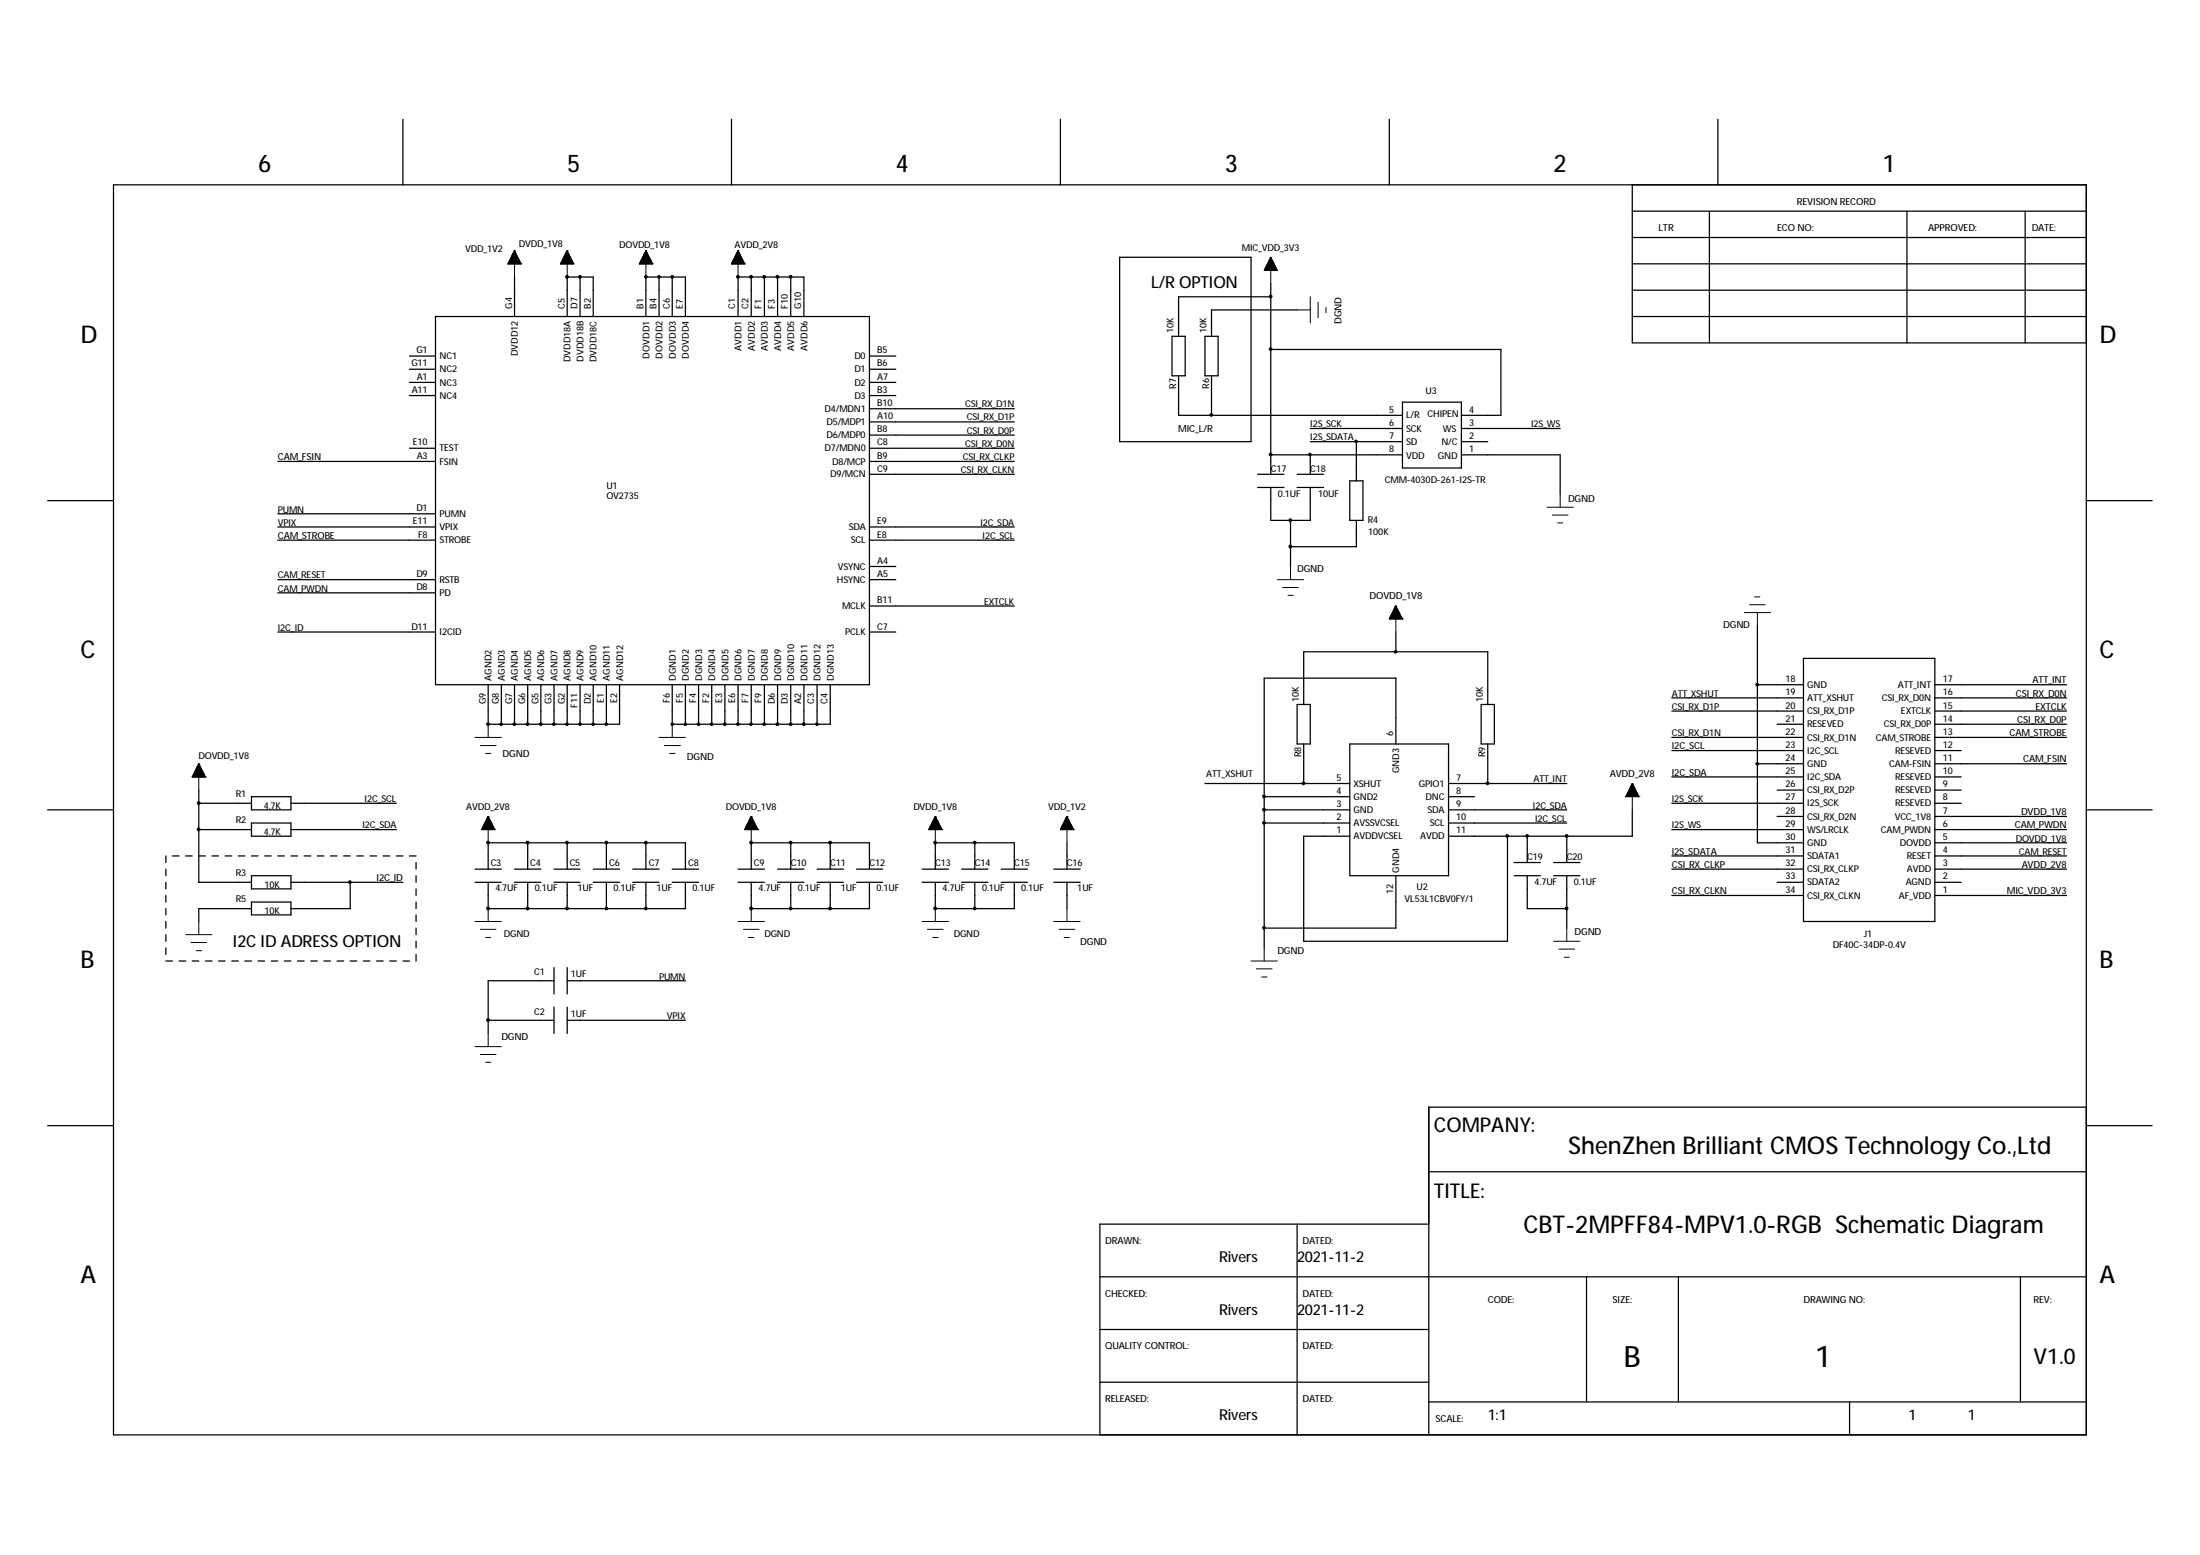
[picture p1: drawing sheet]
<svg xmlns="http://www.w3.org/2000/svg" width="297mm" height="210mm" viewBox="0 0 297 210" stroke-linecap="round" stroke-linejoin="round" font-family="sans-serif">
<g fill="none" stroke="#000" stroke-width=".17">
<path d="M54.4 16.1v8.8M98.8 16.1v8.8M143.2 16.1v8.8M187.6 16.1v8.8M231.9 16.1v8.8M15.3 24.9h266.4v168.8h-266.4zM69.5 37.4v5.3M76.6 37.4h.1M76.6 37.4h3.5v5.3M76.6 37.4v5.3M78.3 37.4v5.3M87.2 37.4h.1"/>
<path d="M87.2 37.4v5.3M87.2 37.4h5.3v5.3M89 37.4v5.3M90.8 37.4v5.3M99.7 37.4h.1M99.7 37.4h8.8v5.3M99.7 37.4v5.3M101.4 37.4v5.3M103.2 37.4v5.3M105 37.4v5.3M106.8 37.4v5.3M151.2 34.7h17.7v24.9h-17.7z"/>
<path d="M171.6 38.3v25.7M220.4 28.5h61.3M220.4 32.1h61.3M220.4 39.2h61.3M220.4 24.9v21.4h61.3M220.4 35.6h61.3M230.8 28.5v17.8M257.5 28.5v17.8M273.4 28.5v17.8M55.3 51.6h3.5M55.3 53.4h3.5M55.3 48.1h3.5"/>
<path d="M55.3 49.8h3.5M58.8 42.7h58.6v49.7h-58.6zM117.4 51.6h3.5M117.4 57h19.5M117.4 53.4h3.5M117.4 48.1h3.5M117.4 49.8h3.5M117.4 58.7h19.5M117.4 55.2h19.5M158.2 45.4h1.8v5.3h-1.8zM159.1 50.7v5.4h30.3M162.7 45.4h1.8v5.3h-1.8z"/>
<path d="M163.6 50.7v5.4M171.6 47.2h31v8.9h-5.3M171.6 40.1h-12.5v5.3M175.1 41.8h-11.5v3.6M176.9 59.6h12.5M176.9 57.8h12.5M183.1 59.6v5.3M189.4 54.3h7.9v8.9h-7.9zM197.3 59.6h3.6M197.3 57.8h13.4M220.4 42.7h61.3M6.4 67.6h8.9"/>
<path d="M37.5 62.3h21.3M37.5 78.2h21.3M37.5 71.1h21.3M37.5 72.9h21.3M37.5 69.4h21.3M55.3 60.5h3.5M117.4 62.3h19.5M117.4 76.5h3.5M117.4 78.2h3.5M117.4 71.1h19.5M117.4 60.5h19.5M117.4 72.9h19.5"/>
<path d="M117.4 64h19.5M169.8 64h3.6M169.8 65.8h3.6M171.6 61.4h17.8M171.6 65.8v4.4h5.3v-4.4M174.2 70.2v6.3M175.1 64h3.6M175.1 65.8h3.6M176.9 61.4v2.6M182.2 64.9h1.8v5.3h-1.8zM183.1 70.2v3.6h-8.9M197.3 61.4h13.4v5.3"/>
<path d="M281.7 67.6h8.9M37.5 85.3h21.3M37.5 80h21.3M65.9 97.8h.1M65.9 92.4v5.4M67.7 92.4v5.4M69.5 92.4v5.4M71.2 92.4v5.4M73 92.4v5.4M74.8 92.4v5.4M76.6 92.4v5.4M78.3 92.4v5.4"/>
<path d="M80.1 92.4v5.4M81.9 92.4v5.4M83.7 92.4v5.4h-17.8M90.8 97.8h.1M90.8 92.4v5.4M92.5 92.4v5.4M94.3 92.4v5.4M96.1 92.4v5.4M97.9 92.4v5.4M99.7 92.4v5.4M101.4 92.4v5.4M103.2 92.4v5.4"/>
<path d="M105 92.4v5.4M106.8 92.4v5.4M108.5 92.4v5.4M110.3 92.4v5.4M112.1 92.4v5.4h-21.3M117.4 85.3h3.5M117.4 81.8h19.5M175.1 95.1h1.8v5.3h-1.8zM176 95.1v-7.1h24.9v7.1M188.5 85.3v2.7M200 95.1h1.8v5.3h-1.8zM225.7 99.5h17.8"/>
<path d="M225.7 96h17.8M225.7 94.2h17.8M237.3 92.4h6.2M237.3 84.4v29.4h6.2M239.9 97.8h3.6M243.5 88.9h17.7v35.5h-17.7zM261.2 92.4h17.8M261.2 99.5h17.8M261.2 97.8h17.8M261.2 96h17.8M261.2 94.2h17.8M6.4 109.3h8.9"/>
<path d="M22.4 115.5v.9M22.4 117.3v.9M22.4 119.1v.9M23.3 115.5h.9M25.1 115.5h.9M26.8 115.5h.9M26.8 106.7v12.4h7.2M26.8 108.4h7.2M26.8 112h7.2M28.6 115.5h.9M30.4 115.5h.9M32.2 115.5h.9"/>
<path d="M34 107.5h5.3v1.8h-5.3zM34 115.5h.8M34 118.2h5.3v1.8h-5.3zM34 111.1h5.3v1.8h-5.3zM35.7 115.5h.9M37.5 115.5h.9M39.3 115.5h.9M39.3 119.1h15.1M39.3 108.4h14.2M39.3 112h14.2M41.1 115.5h.9M42.8 115.5h.9"/>
<path d="M44.6 115.5h.9M46.4 115.5h.9M47.3 119.1v3.6h-8M48.2 115.5h.9M50 115.5h.8M51.7 115.5h.9M53.5 115.5h.9M55.3 115.5h.9M56.2 116.4v.9M56.2 118.2v.9M56.2 120v.9M64.1 119.1h3.6"/>
<path d="M64.1 117.3h3.6M65.9 113.8h.1M65.9 113.8h26.6v3.5M65.9 113.8v3.5M65.9 119.1v3.6M69.5 119.1h3.5M69.5 117.3h3.5M71.2 113.8v3.5M71.2 119.1v3.6M74.8 119.1h3.5M74.8 117.3h3.5M76.6 113.8v3.5"/>
<path d="M76.6 119.1v3.6M80.1 119.1h3.6M80.1 117.3h3.6M81.9 113.8v3.5M81.9 119.1v3.6M85.4 119.1h3.6M85.4 117.3h3.6M87.2 113.8v3.5M87.2 119.1v3.6M90.8 119.1h3.5M90.8 117.3h3.5M92.5 119.1v3.6h-26.6"/>
<path d="M99.7 119.1h3.5M99.7 117.3h3.5M101.4 113.8h.1M101.4 113.8h16v3.5M101.4 113.8v3.5M101.4 119.1v3.6M105 119.1h3.5M105 117.3h3.5M106.8 113.8v3.5M106.8 119.1v3.6M110.3 119.1h3.6M110.3 117.3h3.6"/>
<path d="M112.1 113.8v3.5M112.1 119.1v3.6M115.7 119.1h3.5M115.7 117.3h3.5M117.4 119.1v3.6h-16M124.5 119.1h3.6M124.5 117.3h3.6M126.3 113.8h.1M126.3 113.8v3.5M126.3 119.1v3.6M126.3 113.8h10.6v3.5M129.8 119.1h3.6"/>
<path d="M129.8 117.3h3.6M131.6 113.8v3.5M131.6 119.1v3.6M135.2 119.1h3.5M135.2 117.3h3.5M136.9 119.1v3.6h-10.6M142.3 119.1h3.5M142.3 117.3h3.5M144.1 113.8v3.5M144.1 119.1v3.6M162.7 105.8h19.5M170.7 109.3h11.5"/>
<path d="M170.7 107.5h11.5M170.7 111.1h11.5M176 100.4v5.4M182.2 100.4h13.4v17.8h-13.4zM182.2 112.9h-6.2v14.2h27.5v-14.2M188.5 100.4v-8.9h-17.8v36.4M188.5 118.2v7.1h-17.8M195.6 109.3h15.9M195.6 107.5h3.5M195.6 111.1h15.9M195.6 105.8h15.9M200.9 100.4v5.4"/>
<path d="M204.4 118.2h3.6M204.4 116.4h3.6M206.2 112.9v3.5M206.2 118.2v4.5h5.3M209.8 118.2h3.5M209.8 116.4h3.5M211.5 112.9v3.5M211.5 118.2v7.1M220.4 109.3v3.6h-24.8M225.7 115.5h17.8M225.7 108.4h17.8M225.7 112h17.8"/>
<path d="M225.7 117.3h17.8M225.7 104.9h17.8M225.7 101.3h17.8M237.3 103.1h6.2M239.9 119.1h3.6M239.9 110.2h3.6M239.9 106.7h3.6M261.2 115.5h17.8M261.2 119.1h3.6M261.2 108.4h3.6M261.2 112h17.8M261.2 117.3h17.8"/>
<path d="M261.2 113.8h17.8M261.2 110.2h17.8M261.2 106.7h3.6M261.2 104.9h3.6M261.2 103.1h17.8M261.2 101.3h3.6M281.7 109.3h8.9M22.4 120.9v.9M22.4 122.7v.8M22.4 124.4v.9M22.4 126.2v.9M22.4 127.9v.9"/>
<path d="M22.4 129.7h.9M24.2 129.7h.9M26 129.7h.8M27.7 129.7h.9M29.5 129.7h.9M31.3 129.7h.9M33.1 129.7h.9M34 121.8h5.3v1.7h-5.3zM34 122.7h-7.2v1.7M34.8 129.7h.9M36.6 129.7h.9M38.4 129.7h.9"/>
<path d="M40.2 129.7h.9M42 129.7h.8M43.7 129.7h.9M45.5 129.7h.9M47.3 129.7h.9M49.1 129.7h.9M50.8 129.7h.9M52.6 129.7h.9M54.4 129.7h.9M56.2 121.8v.9M56.2 123.5v.9M56.2 125.3v.9"/>
<path d="M56.2 127.1v.8M56.2 128.8v.9M65.9 122.7h.1M65.9 137.7h8.9M74.8 130.6v3.6M74.8 135.9v3.6M74.8 132.4h-8.9v7.1M76.6 130.6v3.6M76.6 135.9v3.6M76.6 132.4h15.9M76.6 137.7h15.9M101.4 122.7h.1"/>
<path d="M126.3 122.7h.1M225.7 120.9h17.8M261.2 120.9h17.8M6.4 151.9h8.9M192.9 158.2h88.8M281.7 149.5h-88.8v44.2M281.7 151.9h8.9M148.5 172.4h133.2M148.5 179.5h44.4M175.1 165.2v28.5M192.9 165.2h-44.4v28.5M214.2 172.4v16.8"/>
<path d="M226.6 172.4v16.8M272.8 172.4v16.8M148.5 186.6h44.4M192.9 189.2h88.8M249.7 189.2v4.5"/>
</g>
<g fill="none" stroke="#000" stroke-width=".14">
<path d="M68.6 35.6h.1M68.6 35.6h1.8M68.6 35.5h1.7M68.7 35.5h1.6v.1M68.7 35.4h1.6M68.7 35.4v.2M68.7 35.4h1.5v.2M68.8 35.2h1.3v.4M68.8 35.2v.4M68.8 35.1h1.3M68.9 35.1h1.2v.5M68.9 35v.6"/>
<path d="M68.9 35h1.1M68.9 35.6v-.7h1.1v.7M69 34.9h.9M69 34.8h.9v.8M69 34.7v.9M69 34.7h.9M69 34.6h.8v1M69 34.6v1M69.1 34.6h.7M69.1 34.5h.7v1.1M69.1 34.4v1.2M69.2 34.4h.6"/>
<path d="M69.2 34.3h.5v1.3M69.2 34.3v1.3M69.3 34.3h.4M69.3 34.2h.3v1.4M69.4 34.1h.2v1.5M69.4 33.9h.1v1.7M69.4 33.8v1.8M69.5 33.8h.1M69.5 33.8v3.6M69.5 33.8l-.9 1.8M69.5 33.8l.9 1.8M69.6 34h-.2v1.6"/>
<path d="M69.6 34.1h-.3v1.5M70.2 35.3h-1.5v.3M70.4 35.6h.1M75.7 35.6h.1M75.7 35.6h1.7M75.7 35.5h1.7M75.7 35.5h1.7v.1M75.7 35.4v.2M75.8 35.4h1.5M75.8 35.4h1.5v.2M75.8 35.3v.3M75.9 35.3h1.4"/>
<path d="M75.9 35.2h1.4v.4M75.9 35.1h1.3M75.9 35.2v.4M76 35.1h1.2v.5M76 35h1.1M76 35v.6M76 35.6v-.7h1.1v.7M76.1 34.9h.9M76.1 34.8h.9v.8M76.1 34.7v.9M76.2 34.7h.8M76.2 34.6h.8v1"/>
<path d="M76.2 34.6v1M76.2 34.6h.7M76.2 34.5h.7v1.1M76.2 34.4v1.2M76.3 34.4h.6M76.3 34.3h.5v1.3M76.3 34.3v1.3M76.4 34.3h.4M76.4 34.2h.4v1.4M76.5 34.1h.2v1.5M76.5 34v1.6M76.5 34h.1"/>
<path d="M76.5 33.9h.1v1.7M76.5 33.8v1.8M76.6 33.8h.1M76.6 33.8v3.6M76.6 33.8l-.9 1.8M76.6 33.8l.8 1.8M76.7 34.1h-.3v1.5M77.4 35.6h.1M86.3 35.6h.1M86.3 35.6h1.8M86.4 35.5h1.7M86.4 35.5h1.7v.1"/>
<path d="M86.4 35.4v.2M86.4 35.4h1.6M86.5 35.4h1.5v.2M86.5 35.3v.3M86.5 35.3h1.4M86.5 35.2h1.4v.4M86.5 35.2v.4M86.6 35.1h1.2M86.6 35.1h1.2v.5M86.6 35v.6M86.7 35h1.1M86.7 35.6v-.7h1.1v.7"/>
<path d="M86.7 34.9h1M86.8 34.8h.9v.8M86.8 34.6h.8v1M86.8 34.6v1M86.9 34.6h.7M86.9 34.5h.6v1.1M86.9 34.4v1.2M87 34.4h.5M87 34.3h.5v1.3M87 34.3v1.3M87 34.3h.4M87 34.2h.4v1.4"/>
<path d="M87 34.1v1.5M87.1 34.1h.3M87.1 34.1h.2v1.5M87.1 34v1.6M87.2 34h.1M87.2 33.8h.1M87.2 33.9v1.7M87.2 33.8v3.6M87.2 33.8l-.9 1.8M87.2 33.8l.9 1.8M87.7 34.7h-.9v.9M88.1 35.6h.1"/>
<path d="M98.8 35.6h.1M98.8 35.6h1.7M98.8 35.5h1.7M98.8 35.5h1.7v.1M98.8 35.4v.2M98.9 35.4h1.5M98.9 35.4h1.5v.2M98.9 35.3v.3M98.9 35.3h1.5M99 35.2h1.3v.4M99 35.2v.4M99 35.1h1.3"/>
<path d="M99.1 35.1h1.1v.5M99.1 35v.6M99.1 35h1.1M99.1 35.6v-.7h1.1v.7M99.1 34.9h1.1M99.2 34.8h.9v.8M99.2 34.7v.9M99.2 34.7h.9M99.3 34.6h.7v1M99.4 34.5h.6v1.1M99.4 34.3h.5v1.3M99.4 34.3v1.3"/>
<path d="M99.4 34.3h.5M99.5 34.2h.3v1.4M99.5 34.1v1.5M99.5 34.1h.3M99.5 34.1h.3v1.5M99.5 34v1.6M99.6 34h.1M99.6 33.9h.1v1.7M99.6 33.8v1.8M99.7 33.8h.1M99.7 33.8v3.6M99.7 33.8l-.9 1.8"/>
<path d="M99.7 33.8l.8 1.8M99.9 34.4h-.5v1.2M100 34.6h-.7v1M100.5 35.6h.1M170.7 36.5h1.7M170.7 36.4v.1M170.8 36.4h1.6M170.8 36.3h1.5M170.9 36.2h1.4v.3M170.9 36.1v.4M170.9 36.1h1.4M170.9 36h1.3"/>
<path d="M170.9 36v.5M171 36h1.2v.5M171 35.9h1.1M171 35.8v.7M171.1 35.8h1M171.1 35.7v.8M171.1 35.7h.9M171.2 35.6h.8v.9M171.2 35.5v1M171.2 35.5h.8M171.2 35.4h.7M171.2 35.4v1.1"/>
<path d="M171.3 35.4h.6M171.3 35.3h.5M171.3 35.2v1.3M171.4 35.2h.4M171.4 35.1v1.4M171.4 35.1h.3M171.4 34.9v1.6M171.5 35h.2M171.5 34.9h.2v1.6M171.5 34.8v1.7M171.5 34.9h.1M171.6 34.8h.1"/>
<path d="M171.6 34.7v3.6M171.6 34.7l.9 1.8h-1.8zM171.7 35v1.5M171.8 35.2v1.3M171.9 35.3v1.2M172 35.4v1.1M172.1 35.7v.8M172.1 35.9v.6M172.3 36.3h-1.5v.2M172.3 36.3v.2M172.4 36.4v.1M175.1 41.8h1.8"/>
<path d="M176.9 40.1v3.5M178 40.8v2.1M179 41.5v.7M172.5 78.2h3.5M173.2 79.3h2.1M174.2 76.5v1.7M208.9 68.5h3.5M209.6 69.5h2.1M210.3 70.6h.7M210.7 66.7v1.8M64.1 99.5h3.6M65.9 97.8v1.7"/>
<path d="M89 99.5h3.5M90.8 97.8v1.7M173.9 80.4h.7M187.6 83.5h.1M187.6 83.5h1.8M187.6 83.5h1.7M187.6 83.5v-.1h1.7v.1M187.7 83.4h1.5M187.7 83.3h1.5v.2M187.7 83.2v.3M187.7 83.2h1.4M187.7 83.2h1.4v.3"/>
<path d="M187.7 83.1v.4M187.8 83.1h1.3M187.8 83.5v-.5h1.3v.5M187.9 82.9h1.1M187.9 82.9h1.1v.6M187.9 82.8v.7M188 82.8h.9M188 82.7h.9v.8M188 82.6h.9M188 82.7v.8M188.1 82.6h.7v.9M188.1 82.4h.7v1.1"/>
<path d="M188.1 82.4v1.1M188.2 82.4h.5M188.2 82.3h.5v1.2M188.3 82.1h.3v1.4M188.3 82.1v1.4M188.3 82.1h.3M188.3 82h.3v1.5M188.3 81.9v1.6M188.4 81.9h.1M188.4 81.8h.1M188.4 81.8v1.7M188.5 81.8h.1"/>
<path d="M188.5 81.8v3.5M188.5 81.8l-.9 1.7M188.5 81.8l.9 1.7M188.6 82.2h-.4v1.3M188.8 82.5h-.7v1M189.4 83.5h.1M235.5 82.7h3.6M236.2 81.6h2.1M236.9 80.6h.7M237.3 82.7v1.7M26 104.9h.1M26 104.9h1.7"/>
<path d="M26 104.8h1.7M26 104.7h1.6v.2M26 104.7v.2M26.1 104.7h1.5M26.1 104.9v-.3h1.5v.3M26.1 104.5h1.5M26.2 104.5h1.3v.4M26.2 104.4v.5M26.2 104.4h1.3M26.2 104.3h1.3v.6M26.2 104.3v.6M26.3 104.2h1.1"/>
<path d="M26.3 104.2h1.1v.7M26.4 104h.9v.9M26.4 104v.9M26.4 103.9h.9M26.5 103.9h.7v1M26.5 103.8v1.1M26.5 103.8h.7M26.5 103.7h.7v1.2M26.5 103.7v1.2M26.6 103.7h.5M26.6 103.6h.5v1.3M26.6 103.5v1.4"/>
<path d="M26.6 103.5h.5M26.7 103.4h.3v1.5M26.7 103.4v1.5M26.7 103.4h.3M26.8 103.3h.2v1.6M26.8 103.1h.1M26.8 103.1v3.6M26.8 103.1l-.8 1.8M26.8 103.1l.9 1.8M26.8 103.2l.1 1.7M26.9 103.2h-.1v1.7M27.3 104.1h-1v.8"/>
<path d="M27.7 104.9h.1M64.9 100.6h2.1M65 112h.1M65 112h1.8M65.1 111.9h1.7M65.1 112v-.2h1.6v.2M65.1 111.8h1.6M65.2 111.7h1.4v.3M65.2 111.6h1.4M65.2 111.6v.4M65.2 111.6h1.4v.4M65.2 111.5v.5"/>
<path d="M65.3 111.5h1.2M65.3 111.4h1.2v.6M65.3 111.4v.6M65.4 111.4h1.1M65.4 111.3h1.1v.7M65.4 111.2v.8M65.4 111.2h1M65.4 111.1h1v.9M65.4 111.1v.9M65.5 111.1h.8M65.5 111h.8v1M65.5 110.9v1.1"/>
<path d="M65.6 101.7h.7M65.6 110.9h.7M65.6 110.8h.7v1.2M65.6 110.8v1.2M65.6 110.8h.6M65.7 110.7h.5v1.3M65.7 110.6v1.4M65.7 110.6h.4M65.7 110.5h.4v1.5M65.8 110.4h.2v1.6M65.9 110.3h.1v1.7M65.9 110.2v1.8"/>
<path d="M65.9 110.2h.1M65.9 110.2v3.6M65.9 110.2l-.9 1.8M65.9 110.2l.9 1.8M66 110.3h-.2v1.7M66.1 110.5h-.4v1.5M66.8 112h.1M89.7 100.6h2.2M90.4 101.7h.7M100.5 112h.1M100.5 112h1.8M100.6 111.9h1.7"/>
<path d="M100.6 112v-.2h1.6v.2M100.7 111.8h1.5M100.7 111.7h1.5v.3M100.7 111.6v.4M100.7 111.6h1.5M100.8 111.6h1.3v.4M100.8 111.5v.5M100.8 111.5h1.3M100.8 111.4h1.2v.6M100.8 111.4v.6M100.9 111.4h1.1M100.9 111.3h1v.7"/>
<path d="M100.9 111.2v.8M100.9 111.2h1M101 111.1h.9v.9M101 111.1v.9M101 111.1h.9M101 111h.8v1M101.1 110.8h.7v1.2M101.2 110.7h.5v1.3M101.2 110.6v1.4M101.2 110.6h.4M101.3 110.5h.3v1.5M101.3 110.5v1.5"/>
<path d="M101.3 110.5h.3M101.3 110.4h.2v1.6M101.3 110.3v1.7M101.3 110.3h.2M101.4 110.3h.1v1.7M101.4 110.2v1.8M101.4 110.2h.1M101.4 110.2v3.6M101.4 110.2l-.9 1.8M101.4 110.2l.9 1.8M101.7 110.8h-.6v1.2M101.8 110.9h-.8v1.1"/>
<path d="M102.3 112h.1M125.4 112h.1M125.4 112h1.8M125.4 111.9h1.8M125.5 112v-.2h1.6v.2M125.5 111.8h1.6M125.6 111.7h1.4v.3M125.6 111.6h1.4M125.6 111.6v.4M125.6 111.6h1.4v.4M125.6 111.5v.5M125.6 111.5h1.3"/>
<path d="M125.7 111.4h1.2v.6M125.7 111.4v.6M125.7 111.4h1.1M125.8 111.3h1v.7M125.8 111.2h1M125.8 111.2v.8M125.8 111.1h.9v.9M125.8 111.1v.9M125.9 111.1h.8M125.9 111h.8v1M125.9 110.9v1.1M125.9 110.9h.8"/>
<path d="M125.9 110.8h.7v1.2M125.9 110.8v1.2M126 110.8h.6M126 110.7h.5v1.3M126 110.6v1.4M126.1 110.6h.4M126.1 110.5h.3v1.5M126.1 110.5v1.5M126.2 110.5h.2M126.2 110.4h.2v1.6M126.3 110.2h.1M126.3 110.3v1.7"/>
<path d="M126.3 110.2v3.6M126.3 110.2l-.9 1.8M126.3 110.2l.9 1.8M126.4 110.3h-.2v1.7M127.2 112h.1M143.2 112h.1M143.2 112h1.7M143.2 111.9h1.7M143.2 112v-.2h1.7v.2M143.3 111.8h1.5M143.3 111.7h1.5v.3M143.3 111.6v.4"/>
<path d="M143.3 111.6h1.4M143.4 111.6h1.3v.4M143.4 111.5v.5M143.4 111.5h1.3M143.4 111.4h1.3v.6M143.4 111.4v.6M143.5 111.4h1.1M143.5 111.3h1.1v.7M143.5 111.2v.8M143.6 111.2h1M143.6 111.1h.9v.9M143.6 111.1h.9"/>
<path d="M143.6 111.1v.9M143.7 111h.7v1M143.7 110.8h.7v1.2M143.7 110.8v1.2M143.8 110.8h.5M143.8 110.7h.5v1.3M143.8 110.6v1.4M143.8 110.6h.5M143.8 110.5h.4v1.5M143.8 110.5v1.5M143.9 110.5h.3M143.9 110.4h.2v1.6"/>
<path d="M143.9 110.3v1.7M144 110.3h.1M144 110.3h.1v1.7M144 110.2v1.8M144.1 110.2h.1M144.1 110.2v3.6M144.1 110.2l-.9 1.8M144.1 110.2l.8 1.8M144.4 110.9h-.7v1.1M144.9 112h.1M219.5 107.5h.1M219.5 107.5h1.8"/>
<path d="M219.6 107.5h1.7M219.6 107.4h1.6v.1M219.6 107.4v.1M219.6 107.4h1.6M219.7 107.3h1.4M219.7 107.2v.3M219.7 107.2h1.4M219.8 107.2h1.3M219.8 107h1.2v.5M219.9 106.9h1M219.9 106.8v.7M219.9 106.8h1"/>
<path d="M220 106.7h.9M220 106.6h.8M220 106.5v1M220 106.5h.8M220.1 106.4h.6M220.1 106.4v1.1M220.1 106.3h.5v1.2M220.1 106.2v1.3M220.2 106.2h.4M220.2 106.1h.4M220.2 106.1v1.4M220.3 106.1h.3"/>
<path d="M220.3 106h.2M220.3 105.9v1.6M220.3 105.9h.2M220.4 105.8h.1M220.4 105.8v3.5M220.4 105.8l-.9 1.7M220.4 105.8l.9 1.7M220.4 105.9h.1M220.5 105.8v1.7M220.5 106v1.5M220.6 106.1v1.4M220.7 106.4v1.1"/>
<path d="M220.8 106.5v1M220.9 106.7h-.9v.8M220.9 106.7v.8M220.9 106.8v.7M221 106.9h-1.2v.6M221 107.1h-1.2v.4M221.1 107.1v.4M221.1 107.2v.3M221.3 107.5h.1M25.1 126.2h3.5M25.8 127.2h2.1M26.5 128.3h.7"/>
<path d="M26.8 124.4v1.8M64.1 124.4h3.6M64.9 125.4h2.1M65.6 126.5h.7M65.9 122.7v1.7M65.9 139.5v1.8M99.7 124.4h3.5M100.4 125.4h2.1M101 126.5h.8M101.4 122.7v1.7M124.5 124.4h3.6M125.2 125.4h2.1"/>
<path d="M125.9 126.5h.8M126.3 122.7v1.7M142.3 124.4h3.5M143 125.4h2.1M143.7 126.5h.7M144.1 122.7v1.7M168.9 129.7h3.6M169.6 130.8h2.1M170.3 131.9h.8M170.7 127.9v1.8M209.8 127.1h3.5M210.5 128.1h2.1"/>
<path d="M211.2 129.2h.7M211.5 125.3v1.8M64.1 141.3h3.6M64.9 142.3h2.1M65.6 143.4h.7"/>
</g>
<g fill="#000" stroke="#000" stroke-width=".14">
<path d="M76.4 37.2h.3v.3l-.2 .1-.1-.1z" fill-rule="evenodd"/>
<path d="M78.2 37.2h.2v.3l-.1 .1-.1-.1z" fill-rule="evenodd"/>
<path d="M87.1 37.2h.2v.3l-.1 .1-.1-.1z" fill-rule="evenodd"/>
<path d="M88.9 37.2h.2v.3l-.1 .1-.1-.1z" fill-rule="evenodd"/>
<path d="M90.6 37.2h.3v.3l-.1 .1-.2-.1z" fill-rule="evenodd"/>
<path d="M99.5 37.2h.3v.3l-.2 .1-.1-.1z" fill-rule="evenodd"/>
<path d="M101.3 37.2h.2v.3l-.1 .1-.1-.1z" fill-rule="evenodd"/>
<path d="M103 37.2h.3v.3l-.1 .1-.2-.1z" fill-rule="evenodd"/>
<path d="M104.8 37.2h.3v.3l-.2 .1-.1-.1z" fill-rule="evenodd"/>
<path d="M106.6 37.2h.3v.3l-.2 .1-.1-.1z" fill-rule="evenodd"/>
<path d="M163.4 55.9h.3v.2h-.3z" fill-rule="evenodd"/>
<path d="M171.4 47h.3v.2h-.3z" fill-rule="evenodd"/>
<path d="M171.4 39.9h.3v.3h-.2h-.1z" fill-rule="evenodd"/>
<path d="M183 59.4h.2v.3h-.2z" fill-rule="evenodd"/>
<path d="M171.4 61.2h.3v.3h-.3z" fill-rule="evenodd"/>
<path d="M174.1 70.1h.3v.2l-.2 .1-.1-.1z" fill-rule="evenodd"/>
<path d="M174.1 73.6h.3v.3l-.2 .1-.1-.1z" fill-rule="evenodd"/>
<path d="M176.7 61.2h.3v.3h-.3z" fill-rule="evenodd"/>
<path d="M65.8 97.6h.2v.3h-.2z" fill-rule="evenodd"/>
<path d="M67.5 97.6h.3v.3h-.3z" fill-rule="evenodd"/>
<path d="M69.3 97.6h.3v.3h-.3z" fill-rule="evenodd"/>
<path d="M71.1 97.6h.3v.3h-.3z" fill-rule="evenodd"/>
<path d="M72.9 97.6h.2v.3h-.2z" fill-rule="evenodd"/>
<path d="M74.6 97.6h.3v.3h-.3z" fill-rule="evenodd"/>
<path d="M76.4 97.6h.3v.3h-.3z" fill-rule="evenodd"/>
<path d="M78.2 97.6h.2v.3h-.2z" fill-rule="evenodd"/>
<path d="M80 97.6h.2v.3h-.2z" fill-rule="evenodd"/>
<path d="M81.7 97.6h.3v.3h-.3z" fill-rule="evenodd"/>
<path d="M90.6 97.6h.3v.3h-.3z" fill-rule="evenodd"/>
<path d="M92.4 97.6h.3v.3h-.3z" fill-rule="evenodd"/>
<path d="M94.2 97.6h.2v.3h-.2z" fill-rule="evenodd"/>
<path d="M96 97.6h.2v.3h-.2z" fill-rule="evenodd"/>
<path d="M97.7 97.6h.3v.3h-.3z" fill-rule="evenodd"/>
<path d="M99.5 97.6h.3v.3h-.3z" fill-rule="evenodd"/>
<path d="M101.3 97.6h.2v.3h-.2z" fill-rule="evenodd"/>
<path d="M103 97.6h.3v.3h-.3z" fill-rule="evenodd"/>
<path d="M104.8 97.6h.3v.3h-.3z" fill-rule="evenodd"/>
<path d="M106.6 97.6h.3v.3h-.3z" fill-rule="evenodd"/>
<path d="M108.4 97.6h.3v.3h-.3z" fill-rule="evenodd"/>
<path d="M110.2 97.6h.2v.3h-.2z" fill-rule="evenodd"/>
<path d="M188.3 87.9h.2v.2h-.2z" fill-rule="evenodd"/>
<path d="M237.1 92.3h.3v.2h-.3z" fill-rule="evenodd"/>
<path d="M26.7 108.3h.3v.2l-.2 .1-.1-.1z" fill-rule="evenodd"/>
<path d="M26.7 111.8h.3v.3l-.2 .1-.1-.1z" fill-rule="evenodd"/>
<path d="M47.1 118.9h.3v.3l-.2 .1-.1-.1z" fill-rule="evenodd"/>
<path d="M65.8 113.6h.2v.3h-.1h-.1z" fill-rule="evenodd"/>
<path d="M71.1 113.6h.3v.3h-.2h-.1z" fill-rule="evenodd"/>
<path d="M76.4 113.6h.3v.3h-.2h-.1z" fill-rule="evenodd"/>
<path d="M81.7 113.6h.3v.3h-.1h-.2z" fill-rule="evenodd"/>
<path d="M87.1 113.6h.2v.3h-.1h-.1z" fill-rule="evenodd"/>
<path d="M101.3 113.6h.2v.3h-.1h-.1z" fill-rule="evenodd"/>
<path d="M106.6 113.6h.3v.3h-.2h-.1z" fill-rule="evenodd"/>
<path d="M111.9 113.6h.3v.3h-.1h-.2z" fill-rule="evenodd"/>
<path d="M126.1 113.6h.3v.3h-.2h-.1z" fill-rule="evenodd"/>
<path d="M131.5 113.6h.2v.3h-.1h-.1z" fill-rule="evenodd"/>
<path d="M170.5 110.9h.3v.3l-.2 .1-.1-.1z" fill-rule="evenodd"/>
<path d="M170.5 109.2h.3v.2l-.2 .1-.1-.1z" fill-rule="evenodd"/>
<path d="M170.5 107.4h.3v.2l-.2 .1-.1-.1z" fill-rule="evenodd"/>
<path d="M175.9 105.6h.2v.3h-.1h-.1z" fill-rule="evenodd"/>
<path d="M200.7 105.6h.3v.3h-.2h-.1z" fill-rule="evenodd"/>
<path d="M203.4 112.7h.2v.3h-.1h-.1z" fill-rule="evenodd"/>
<path d="M206 112.7h.3v.3h-.1h-.2z" fill-rule="evenodd"/>
<path d="M211.4 112.7h.3v.3h-.2h-.1z" fill-rule="evenodd"/>
<path d="M237.1 103h.3v.2h-.3z" fill-rule="evenodd"/>
<path d="M65.8 137.6h.2v.2l-.1 .1-.1-.1z" fill-rule="evenodd"/>
<path d="M65.8 122.5h.2v.2l-.1 .1-.1-.1z" fill-rule="evenodd"/>
<path d="M71.1 122.5h.3v.2l-.2 .1-.1-.1z" fill-rule="evenodd"/>
<path d="M76.4 122.5h.3v.2l-.2 .1-.1-.1z" fill-rule="evenodd"/>
<path d="M81.7 122.5h.3v.2l-.1 .1-.2-.1z" fill-rule="evenodd"/>
<path d="M87.1 122.5h.2v.2l-.1 .1-.1-.1z" fill-rule="evenodd"/>
<path d="M101.3 122.5h.2v.2l-.1 .1-.1-.1z" fill-rule="evenodd"/>
<path d="M106.6 122.5h.3v.2l-.2 .1-.1-.1z" fill-rule="evenodd"/>
<path d="M111.9 122.5h.3v.2l-.1 .1-.2-.1z" fill-rule="evenodd"/>
<path d="M126.1 122.5h.3v.2l-.2 .1-.1-.1z" fill-rule="evenodd"/>
<path d="M131.5 122.5h.2v.2l-.1 .1-.1-.1z" fill-rule="evenodd"/>
<path d="M170.5 125.1h.3v.3h-.2h-.1z" fill-rule="evenodd"/>
<path d="M211.4 122.5h.3v.2l-.2 .1-.1-.1z" fill-rule="evenodd"/>
</g>
<text font-size="4.1" x="245.1" y="184.5">1</text>
<text font-size="4" x="219.2" y="184.5">B</text>
<g font-size="3.3">
<text x="34.8" y="23.2">6</text>
<text x="76.6" y="23.2">5</text>
<text x="120.9" y="23.2">4</text>
<text x="165.4" y="23.2">3</text>
<text x="209.8" y="23.2">2</text>
<text x="254.2" y="23.2">1</text>
<text x="10.9" y="46.3">D</text>
<text x="283.5" y="46.3">D</text>
<text x="10.9" y="88.9">C</text>
<text x="283.5" y="88.9">C</text>
<text x="10.9" y="130.6">B</text>
<text x="283.5" y="130.6">B</text>
<text x="211.8" y="155.8">ShenZhen Brilliant CMOSTechnologyCo.,Ltd</text>
<text x="205.7" y="166.4">CBT-2MPFF84-MPV1.0-RGB SchematicDiagram</text>
<text x="10.9" y="173.2">A</text>
<text x="283.5" y="173.2">A</text>
</g>
<text font-size="3" x="274.6" y="184.1">V1.0</text>
<g font-size="2.8">
<text x="193.6" y="152.8">COMPANY:</text>
<text x="193.6" y="161.7">TITLE:</text>
</g>
<g font-size="2.2">
<text x="155.4" y="38.8">L/ROPTION</text>
<text x="31.5" y="127.8">I2CIDADRESSOPTION</text>
</g>
<g font-size="2">
<text x="164.6" y="170.4">Rivers</text>
<text x="175.1" y="170.4">2021-11-2</text>
<text x="164.6" y="177.5">Rivers</text>
<text x="175.1" y="177.5">2021-11-2</text>
<text x="164.6" y="191.7">Rivers</text>
<text x="200.9" y="191.7">1:1</text>
<text x="257.7" y="191.7">1</text>
<text x="265.7" y="191.7">1</text>
</g>
<g font-size="1.3">
<text x="242.6" y="27.6">REVISION RECORD</text>
<text x="62.8" y="34">VDD_1V2</text>
<text x="70.1" y="33.3">DVDD_1V8</text>
<text x="83.6" y="33.5">DOVDD_1V8</text>
<text x="99.2" y="33.5">AVDD_2V8</text>
<text x="167.7" y="33.8">MIC_VDD_3V3</text>
<text x="223.9" y="31.2">LTR</text>
<text x="239.9" y="31.2">ECONO:</text>
<text x="260.3" y="31.2">APPROVED:</text>
<text x="274.3" y="31.2">DATE:</text>
<text x="69.1" y="41.7" transform="rotate(-90 69.1 41.7)">G4</text>
<text x="76.2" y="41.7" transform="rotate(-90 76.2 41.7)">C5</text>
<text x="78" y="41.7" transform="rotate(-90 78 41.7)">D7</text>
<text x="79.8" y="41.7" transform="rotate(-90 79.8 41.7)">B2</text>
<text x="86.9" y="41.7" transform="rotate(-90 86.9 41.7)">B1</text>
<text x="88.6" y="41.7" transform="rotate(-90 88.6 41.7)">B4</text>
<text x="90.4" y="41.7" transform="rotate(-90 90.4 41.7)">C6</text>
<text x="92.2" y="41.7" transform="rotate(-90 92.2 41.7)">E7</text>
<text x="99.3" y="41.7" transform="rotate(-90 99.3 41.7)">C1</text>
<text x="101" y="41.7" transform="rotate(-90 101 41.7)">C2</text>
<text x="102.8" y="41.7" transform="rotate(-90 102.8 41.7)">F1</text>
<text x="104.6" y="41.7" transform="rotate(-90 104.6 41.7)">F3</text>
<text x="106.4" y="41.7" transform="rotate(-90 106.4 41.7)">F10</text>
<text x="108.2" y="41.7" transform="rotate(-90 108.2 41.7)">G10</text>
<text x="56.2" y="47.7">G1</text>
<text x="100.1" y="47.3" transform="rotate(-90 100.1 47.3)">AVDD1</text>
<text x="101.9" y="47.3" transform="rotate(-90 101.9 47.3)">AVDD2</text>
<text x="103.7" y="47.3" transform="rotate(-90 103.7 47.3)">AVDD3</text>
<text x="105.5" y="47.3" transform="rotate(-90 105.5 47.3)">AVDD4</text>
<text x="107.2" y="47.3" transform="rotate(-90 107.2 47.3)">AVDD5</text>
<text x="109" y="47.3" transform="rotate(-90 109 47.3)">AVDD6</text>
<text x="118.4" y="47.7">B5</text>
<text x="158.5" y="45" transform="rotate(-90 158.5 45)">10K</text>
<text x="162.9" y="45" transform="rotate(-90 162.9 45)">10K</text>
<text x="181.1" y="43.8" transform="rotate(-90 181.1 43.8)">DGND</text>
<text x="55.5" y="49.5">G11</text>
<text x="55.6" y="53">A11</text>
<text x="56.3" y="51.2">A1</text>
<text x="59.4" y="52">NC3</text>
<text x="59.4" y="48.5">NC1</text>
<text x="59.4" y="50.3">NC2</text>
<text x="59.4" y="53.8">NC4</text>
<text x="69.9" y="48.1" transform="rotate(-90 69.9 48.1)">DVDD12</text>
<text x="77" y="48.9" transform="rotate(-90 77 48.9)">DVDD18A</text>
<text x="78.8" y="48.8" transform="rotate(-90 78.8 48.8)">DVDD18B</text>
<text x="80.6" y="48.9" transform="rotate(-90 80.6 48.9)">DVDD18C</text>
<text x="87.7" y="48.4" transform="rotate(-90 87.7 48.4)">DOVDD1</text>
<text x="89.5" y="48.4" transform="rotate(-90 89.5 48.4)">DOVDD2</text>
<text x="91.2" y="48.4" transform="rotate(-90 91.2 48.4)">DOVDD3</text>
<text x="93" y="48.4" transform="rotate(-90 93 48.4)">DOVDD4</text>
<text x="115.4" y="52">D2</text>
<text x="115.4" y="53.8">D3</text>
<text x="115.4" y="48.5">D0</text>
<text x="115.4" y="50.3">D1</text>
<text x="118.4" y="51.2">A7</text>
<text x="118.4" y="53">B3</text>
<text x="118.4" y="49.5">B6</text>
<text x="158.8" y="52.5" transform="rotate(-90 158.8 52.5)">R7</text>
<text x="163.2" y="52.5" transform="rotate(-90 163.2 52.5)">R6</text>
<text x="192.5" y="53.2">U3</text>
<text x="111.3" y="55.6">D4/MDN1</text>
<text x="111.6" y="57.4">D5/MDP1</text>
<text x="111.6" y="59.2">D6/MDP0</text>
<text x="118.4" y="56.6">A10</text>
<text x="118.4" y="58.3">B8</text>
<text x="118.4" y="54.8">B10</text>
<text x="130.3" y="55">CSI_RX_D1N</text>
<text x="130.6" y="56.7">CSI_RX_D1P</text>
<text x="130.6" y="58.5">CSI_RX_D0P</text>
<text x="159.1" y="58.3">MIC_L/R</text>
<text x="176.9" y="57.6">I2S_SCK</text>
<text x="176.9" y="59.4">I2S_SDATA</text>
<text x="187.6" y="55.7">5</text>
<text x="187.6" y="57.5">6</text>
<text x="187.6" y="59.2">7</text>
<text x="189.9" y="56.5">L/R CHIPEN</text>
<text x="189.9" y="58.3">SCK</text>
<text x="194.8" y="58.3">WS</text>
<text x="198.4" y="59.2">2</text>
<text x="198.4" y="57.5">3</text>
<text x="198.4" y="55.7">4</text>
<text x="206.7" y="57.6">I2S_WS</text>
<text x="37.5" y="62.1">CAM_FSIN</text>
<text x="55.8" y="60.1">E10</text>
<text x="56.3" y="61.9">A3</text>
<text x="59.4" y="62.7">FSIN</text>
<text x="59.4" y="60.9">TEST</text>
<text x="81.9" y="66">U1</text>
<text x="111.3" y="60.9">D7/MDN0</text>
<text x="112.1" y="64.4">D9/MCN</text>
<text x="112.4" y="62.7">D8/MCP</text>
<text x="118.4" y="61.9">B9</text>
<text x="118.4" y="63.7">C9</text>
<text x="118.4" y="60.1">C8</text>
<text x="129.8" y="63.9">CSI_RX_CLKN</text>
<text x="130" y="62.1">CSI_RX_CLKP</text>
<text x="130.3" y="60.3">CSI_RX_D0N</text>
<text x="171.6" y="63.7">C17</text>
<text x="176.9" y="63.7">C18</text>
<text x="187" y="65.2">CMM-4030D-261-I2S-TR</text>
<text x="187.6" y="61">8</text>
<text x="189.9" y="60">SD</text>
<text x="189.9" y="62">VDD</text>
<text x="194.1" y="62">GND</text>
<text x="194.6" y="60">N/C</text>
<text x="198.4" y="61">1</text>
<text x="37.5" y="71">VPIX</text>
<text x="37.5" y="69.2">PUMN</text>
<text x="55.8" y="70.8">E11</text>
<text x="56.2" y="69">D1</text>
<text x="59.4" y="71.6">VPIX</text>
<text x="59.4" y="69.8">PUMN</text>
<text x="81.9" y="67.4">OV2735</text>
<text x="114.6" y="71.6">SDA</text>
<text x="118.4" y="70.8">E9</text>
<text x="132.4" y="71">I2C_SDA</text>
<text x="172.6" y="67">0.1UF</text>
<text x="178" y="67">10UF</text>
<text x="184.7" y="70.6">R4</text>
<text x="211.7" y="67.7">DGND</text>
<text x="37.5" y="72.7">CAM_STROBE</text>
<text x="56.2" y="77.9">D9</text>
<text x="56.5" y="72.6">F8</text>
<text x="59.4" y="73.3">STROBE</text>
<text x="113.1" y="76.9">VSYNC</text>
<text x="114.9" y="73.3">SCL</text>
<text x="118.4" y="76.1">A4</text>
<text x="118.4" y="77.9">A5</text>
<text x="118.4" y="72.6">E8</text>
<text x="132.7" y="72.7">I2C_SCL</text>
<text x="175.1" y="77.2">DGND</text>
<text x="184.7" y="72.2">100K</text>
<text x="37.5" y="78.1">CAM_RESET</text>
<text x="37.5" y="79.9">CAM_PWDN</text>
<text x="56.2" y="79.7">D8</text>
<text x="59.4" y="78.7">RSTB</text>
<text x="59.4" y="80.4">PD</text>
<text x="113" y="78.7">HSYNC</text>
<text x="113.7" y="82.2">MCLK</text>
<text x="118.4" y="81.5">B11</text>
<text x="132.9" y="81.6">EXTCLK</text>
<text x="184.9" y="80.9">DOVDD_1V8</text>
<text x="37.5" y="85.1">I2C_ID</text>
<text x="55.5" y="85">D11</text>
<text x="59.4" y="85.7">I2CID</text>
<text x="114.1" y="85.7">PCLK</text>
<text x="118.4" y="85">C7</text>
<text x="232.7" y="84.8">DGND</text>
<text x="65.6" y="95.1" transform="rotate(-90 65.6 95.1)">G9</text>
<text x="66.4" y="91.9" transform="rotate(-90 66.4 91.9)">AGND2</text>
<text x="67.4" y="95.1" transform="rotate(-90 67.4 95.1)">G8</text>
<text x="68.2" y="91.9" transform="rotate(-90 68.2 91.9)">AGND3</text>
<text x="69.1" y="95.1" transform="rotate(-90 69.1 95.1)">G7</text>
<text x="69.9" y="91.9" transform="rotate(-90 69.9 91.9)">AGND4</text>
<text x="70.9" y="95.1" transform="rotate(-90 70.9 95.1)">G6</text>
<text x="71.7" y="91.9" transform="rotate(-90 71.7 91.9)">AGND5</text>
<text x="72.7" y="95.1" transform="rotate(-90 72.7 95.1)">G5</text>
<text x="73.5" y="91.9" transform="rotate(-90 73.5 91.9)">AGND6</text>
<text x="74.5" y="95.1" transform="rotate(-90 74.5 95.1)">G3</text>
<text x="75.3" y="91.9" transform="rotate(-90 75.3 91.9)">AGND7</text>
<text x="76.2" y="95.1" transform="rotate(-90 76.2 95.1)">G2</text>
<text x="77" y="91.9" transform="rotate(-90 77 91.9)">AGND8</text>
<text x="78" y="95.5" transform="rotate(-90 78 95.5)">F11</text>
<text x="78.8" y="91.9" transform="rotate(-90 78.8 91.9)">AGND9</text>
<text x="79.8" y="95.1" transform="rotate(-90 79.8 95.1)">D2</text>
<text x="80.6" y="91.9" transform="rotate(-90 80.6 91.9)">AGND10</text>
<text x="81.5" y="94.8" transform="rotate(-90 81.5 94.8)">E1</text>
<text x="82.3" y="91.9" transform="rotate(-90 82.3 91.9)">AGND11</text>
<text x="83.3" y="94.8" transform="rotate(-90 83.3 94.8)">E2</text>
<text x="84.1" y="91.9" transform="rotate(-90 84.1 91.9)">AGND12</text>
<text x="90.4" y="94.8" transform="rotate(-90 90.4 94.8)">F6</text>
<text x="91.2" y="91.9" transform="rotate(-90 91.2 91.9)">DGND1</text>
<text x="92.2" y="94.8" transform="rotate(-90 92.2 94.8)">F5</text>
<text x="93" y="91.9" transform="rotate(-90 93 91.9)">DGND2</text>
<text x="94" y="94.8" transform="rotate(-90 94 94.8)">F4</text>
<text x="94.8" y="91.9" transform="rotate(-90 94.8 91.9)">DGND3</text>
<text x="95.8" y="94.8" transform="rotate(-90 95.8 94.8)">F2</text>
<text x="96.6" y="91.9" transform="rotate(-90 96.6 91.9)">DGND4</text>
<text x="97.5" y="94.8" transform="rotate(-90 97.5 94.8)">E3</text>
<text x="98.3" y="91.9" transform="rotate(-90 98.3 91.9)">DGND5</text>
<text x="99.3" y="94.8" transform="rotate(-90 99.3 94.8)">E6</text>
<text x="100.1" y="91.9" transform="rotate(-90 100.1 91.9)">DGND6</text>
<text x="101" y="94.8" transform="rotate(-90 101 94.8)">F7</text>
<text x="101.9" y="91.9" transform="rotate(-90 101.9 91.9)">DGND7</text>
<text x="102.8" y="94.8" transform="rotate(-90 102.8 94.8)">F9</text>
<text x="103.7" y="91.9" transform="rotate(-90 103.7 91.9)">DGND8</text>
<text x="104.6" y="95.1" transform="rotate(-90 104.6 95.1)">D6</text>
<text x="105.5" y="91.9" transform="rotate(-90 105.5 91.9)">DGND9</text>
<text x="106.4" y="95.1" transform="rotate(-90 106.4 95.1)">D3</text>
<text x="107.2" y="91.9" transform="rotate(-90 107.2 91.9)">DGND10</text>
<text x="108.2" y="95" transform="rotate(-90 108.2 95)">A2</text>
<text x="109" y="91.9" transform="rotate(-90 109 91.9)">DGND11</text>
<text x="109.9" y="95" transform="rotate(-90 109.9 95)">C3</text>
<text x="110.8" y="91.9" transform="rotate(-90 110.8 91.9)">DGND12</text>
<text x="111.7" y="95" transform="rotate(-90 111.7 95)">C4</text>
<text x="112.6" y="91.9" transform="rotate(-90 112.6 91.9)">DGND13</text>
<text x="175.3" y="94.8" transform="rotate(-90 175.3 94.8)">10K</text>
<text x="200.2" y="94.8" transform="rotate(-90 200.2 94.8)">10K</text>
<text x="225.7" y="94">ATT_XSHUT</text>
<text x="225.7" y="95.8">CSI_RX_D1P</text>
<text x="241.1" y="92.1">18</text>
<text x="241.1" y="93.9">19</text>
<text x="241.1" y="95.6">20</text>
<text x="244" y="92.9">GND</text>
<text x="244" y="94.6">ATT_XSHUT</text>
<text x="254.1" y="94.6">CSI_RX_D0N</text>
<text x="256.2" y="92.9">ATT_INT</text>
<text x="262.3" y="95.6">15</text>
<text x="262.3" y="93.9">16</text>
<text x="262.3" y="92.1">17</text>
<text x="272.2" y="94">CSI_RX_D0N</text>
<text x="274.4" y="92.3">ATT_INT</text>
<text x="274.8" y="95.8">EXTCLK</text>
<text x="188.1" y="99.4" transform="rotate(-90 188.1 99.4)">6</text>
<text x="225.7" y="99.4">CSI_RX_D1N</text>
<text x="225.7" y="101.1">I2C_SCL</text>
<text x="241.1" y="97.4">21</text>
<text x="241.1" y="99.2">22</text>
<text x="241.1" y="101">23</text>
<text x="244" y="96.4">CSI_RX_D1P</text>
<text x="244" y="98.2">RESEVED</text>
<text x="244" y="100">CSI_RX_D1N</text>
<text x="244" y="101.7">I2C_SCL</text>
<text x="253.3" y="100">CAM_STROBE</text>
<text x="254.3" y="98.2">CSI_RX_D0P</text>
<text x="255.9" y="101.7">RESEVED</text>
<text x="256.7" y="96.4">EXTCLK</text>
<text x="262.3" y="101">12</text>
<text x="262.3" y="99.2">13</text>
<text x="262.3" y="97.4">14</text>
<text x="271.3" y="99.4">CAM_STROBE</text>
<text x="272.4" y="97.6">CSI_RX_D0P</text>
<text x="26.8" y="102.4">DOVDD_1V8</text>
<text x="31.8" y="107.5">R1</text>
<text x="67.9" y="102.2">DGND</text>
<text x="92.8" y="102.6">DGND</text>
<text x="162.9" y="104.9">ATT_XSHUT</text>
<text x="175.7" y="102.2" transform="rotate(-90 175.7 102.2)">R8</text>
<text x="180.5" y="107.2">4</text>
<text x="180.5" y="105.4">5</text>
<text x="182.8" y="108">GND2</text>
<text x="182.8" y="106.2">XSHUT</text>
<text x="188.9" y="104.4" transform="rotate(-90 188.9 104.4)">GND3</text>
<text x="191.6" y="106.2">GPIO1</text>
<text x="192.5" y="108">DNC</text>
<text x="196.6" y="105.4">7</text>
<text x="196.6" y="107.2">8</text>
<text x="200.5" y="102.2" transform="rotate(-90 200.5 102.2)">R9</text>
<text x="207.1" y="105.6">ATT_INT</text>
<text x="217.3" y="104.9">AVDD_2V8</text>
<text x="225.7" y="104.7">I2C_SDA</text>
<text x="241.1" y="102.8">24</text>
<text x="241.1" y="104.5">25</text>
<text x="241.1" y="106.3">26</text>
<text x="244" y="103.5">GND</text>
<text x="244" y="105.3">I2C_SDA</text>
<text x="244" y="107.1">CSI_RX_D2P</text>
<text x="255.1" y="103.5">CAM-FSIN</text>
<text x="255.9" y="107.1">RESEVED</text>
<text x="255.9" y="105.3">RESEVED</text>
<text x="262.3" y="106.3">9</text>
<text x="262.3" y="104.5">10</text>
<text x="262.3" y="102.8">11</text>
<text x="273.2" y="102.9">CAM_FSIN</text>
<text x="31.8" y="111.1">R2</text>
<text x="35.6" y="109.1">4.7K</text>
<text x="35.6" y="112.7">4.7K</text>
<text x="48.9" y="111.8">I2C_SDA</text>
<text x="49.2" y="108.3">I2C_SCL</text>
<text x="62.9" y="109.3">AVDD_2V8</text>
<text x="98" y="109.3">DOVDD_1V8</text>
<text x="123.3" y="109.3">DVDD_1V8</text>
<text x="141.5" y="109.3">VDD_1V2</text>
<text x="180.5" y="110.7">2</text>
<text x="180.5" y="108.9">3</text>
<text x="180.5" y="112.5">1</text>
<text x="182.8" y="113.3">AVDDVCSEL</text>
<text x="182.8" y="111.5">AVSSVCSEL</text>
<text x="182.8" y="109.7">GND</text>
<text x="191.8" y="113.3">AVDD</text>
<text x="192.7" y="109.7">SDA</text>
<text x="193" y="111.5">SCL</text>
<text x="196.6" y="108.9">9</text>
<text x="196.6" y="110.7">10</text>
<text x="196.6" y="112.5">11</text>
<text x="207" y="109.1">I2C_SDA</text>
<text x="207.3" y="110.9">I2C_SCL</text>
<text x="225.7" y="108.3">I2S_SCK</text>
<text x="225.7" y="111.8">I2S_WS</text>
<text x="241.1" y="108">27</text>
<text x="241.1" y="109.8">28</text>
<text x="241.1" y="111.6">29</text>
<text x="241.1" y="113.4">30</text>
<text x="244" y="108.9">I2S_SCK</text>
<text x="244" y="110.6">CSI_RX_D2N</text>
<text x="244" y="112.4">WS/LRCLK</text>
<text x="254" y="112.4">CAM_PWDN</text>
<text x="255.8" y="110.6">VCC_1V8</text>
<text x="255.9" y="108.9">RESEVED</text>
<text x="262.3" y="113.4">5</text>
<text x="262.3" y="111.6">6</text>
<text x="262.3" y="109.8">7</text>
<text x="262.3" y="108">8</text>
<text x="272" y="111.8">CAM_PWDN</text>
<text x="272.2" y="113.6">DOVDD_1V8</text>
<text x="272.9" y="110">DVDD_1V8</text>
<text x="31.8" y="118.2">R3</text>
<text x="35.7" y="119.8">10K</text>
<text x="50.8" y="118.9">I2C_ID</text>
<text x="66.3" y="116.9">C3</text>
<text x="71.6" y="116.9">C4</text>
<text x="76.9" y="116.9">C5</text>
<text x="82.3" y="116.9">C6</text>
<text x="87.6" y="116.9">C7</text>
<text x="92.9" y="116.9">C8</text>
<text x="101.8" y="116.9">C9</text>
<text x="106.8" y="116.9">C10</text>
<text x="112.1" y="116.9">C11</text>
<text x="117.4" y="116.9">C12</text>
<text x="126.3" y="116.9">C13</text>
<text x="131.6" y="116.9">C14</text>
<text x="136.9" y="116.9">C15</text>
<text x="144.1" y="116.9">C16</text>
<text x="188.9" y="117.8" transform="rotate(-90 188.9 117.8)">GND4</text>
<text x="206.2" y="116">C19</text>
<text x="207.2" y="119.4">4.7UF</text>
<text x="211.5" y="116">C20</text>
<text x="212.5" y="119.4">0.1UF</text>
<text x="225.7" y="115.4">I2S_SDATA</text>
<text x="225.7" y="117.2">CSI_RX_CLKP</text>
<text x="241.1" y="115.2">31</text>
<text x="241.1" y="116.9">32</text>
<text x="241.1" y="118.7">33</text>
<text x="244" y="114.2">GND</text>
<text x="244" y="116">SDATA1</text>
<text x="244" y="117.7">CSI_RX_CLKP</text>
<text x="244" y="119.5">SDATA2</text>
<text x="256.5" y="114.2">DOVDD</text>
<text x="257.3" y="119.5">AGND</text>
<text x="257.5" y="117.7">AVDD</text>
<text x="257.5" y="116">RESET</text>
<text x="262.3" y="118.7">2</text>
<text x="262.3" y="116.9">3</text>
<text x="262.3" y="115.2">4</text>
<text x="272.6" y="115.4">CAM_RESET</text>
<text x="273" y="117.2">AVDD_2V8</text>
<text x="31.8" y="121.8">R5</text>
<text x="35.7" y="123.3">10K</text>
<text x="66.9" y="120.3">4.7UF</text>
<text x="72.2" y="120.3">0.1UF</text>
<text x="78" y="120.3">1UF</text>
<text x="82.8" y="120.3">0.1UF</text>
<text x="88.6" y="120.3">1UF</text>
<text x="93.5" y="120.3">0.1UF</text>
<text x="102.4" y="120.3">4.7UF</text>
<text x="107.7" y="120.3">0.1UF</text>
<text x="113.5" y="120.3">1UF</text>
<text x="118.4" y="120.3">0.1UF</text>
<text x="127.3" y="120.3">4.7UF</text>
<text x="132.6" y="120.3">0.1UF</text>
<text x="137.9" y="120.3">0.1UF</text>
<text x="145.5" y="120.3">1UF</text>
<text x="188.1" y="120.6" transform="rotate(-90 188.1 120.6)">12</text>
<text x="189.7" y="121.8">VL53L1CBV0FY/1</text>
<text x="191.3" y="120.2">U2</text>
<text x="225.7" y="120.7">CSI_RX_CLKN</text>
<text x="241.1" y="120.5">34</text>
<text x="244" y="121.3">CSI_RX_CLKN</text>
<text x="256.4" y="121.3">AF_VDD</text>
<text x="262.3" y="120.5">1</text>
<text x="271" y="120.7">MIC_VDD_3V3</text>
<text x="68" y="126.5">DGND</text>
<text x="72.1" y="131.7">C1</text>
<text x="77.1" y="131.9">1UF</text>
<text x="103.2" y="126.5">DGND</text>
<text x="128.8" y="126.5">DGND</text>
<text x="145.8" y="127.6">DGND</text>
<text x="172.5" y="128.8">DGND</text>
<text x="212.6" y="126.2">DGND</text>
<text x="247.5" y="127.9">DF40C-34DP-0.4V</text>
<text x="251.7" y="126.5">J1</text>
<text x="72.1" y="137">C2</text>
<text x="77.1" y="137.2">1UF</text>
<text x="89" y="132.2">PUMN</text>
<text x="90" y="137.6">VPIX</text>
<text x="67.7" y="140.4">DGND</text>
<text x="149.2" y="167.9">DRAWN:</text>
<text x="175.9" y="167.9">DATED:</text>
<text x="149.2" y="175">CHECKED:</text>
<text x="175.9" y="175">DATED:</text>
<text x="200.9" y="175.9">CODE:</text>
<text x="217.7" y="175.9">SIZE:</text>
<text x="243.5" y="175.9">DRAWINGNO:</text>
<text x="274.6" y="175.9">REV:</text>
<text x="149.2" y="182.1">QUALITYCONTROL:</text>
<text x="175.9" y="182.1">DATED:</text>
<text x="149.2" y="189.2">RELEASED:</text>
<text x="175.9" y="189.2">DATED:</text>
<text x="193.8" y="191.9">SCALE:</text>
</g>
</svg>
